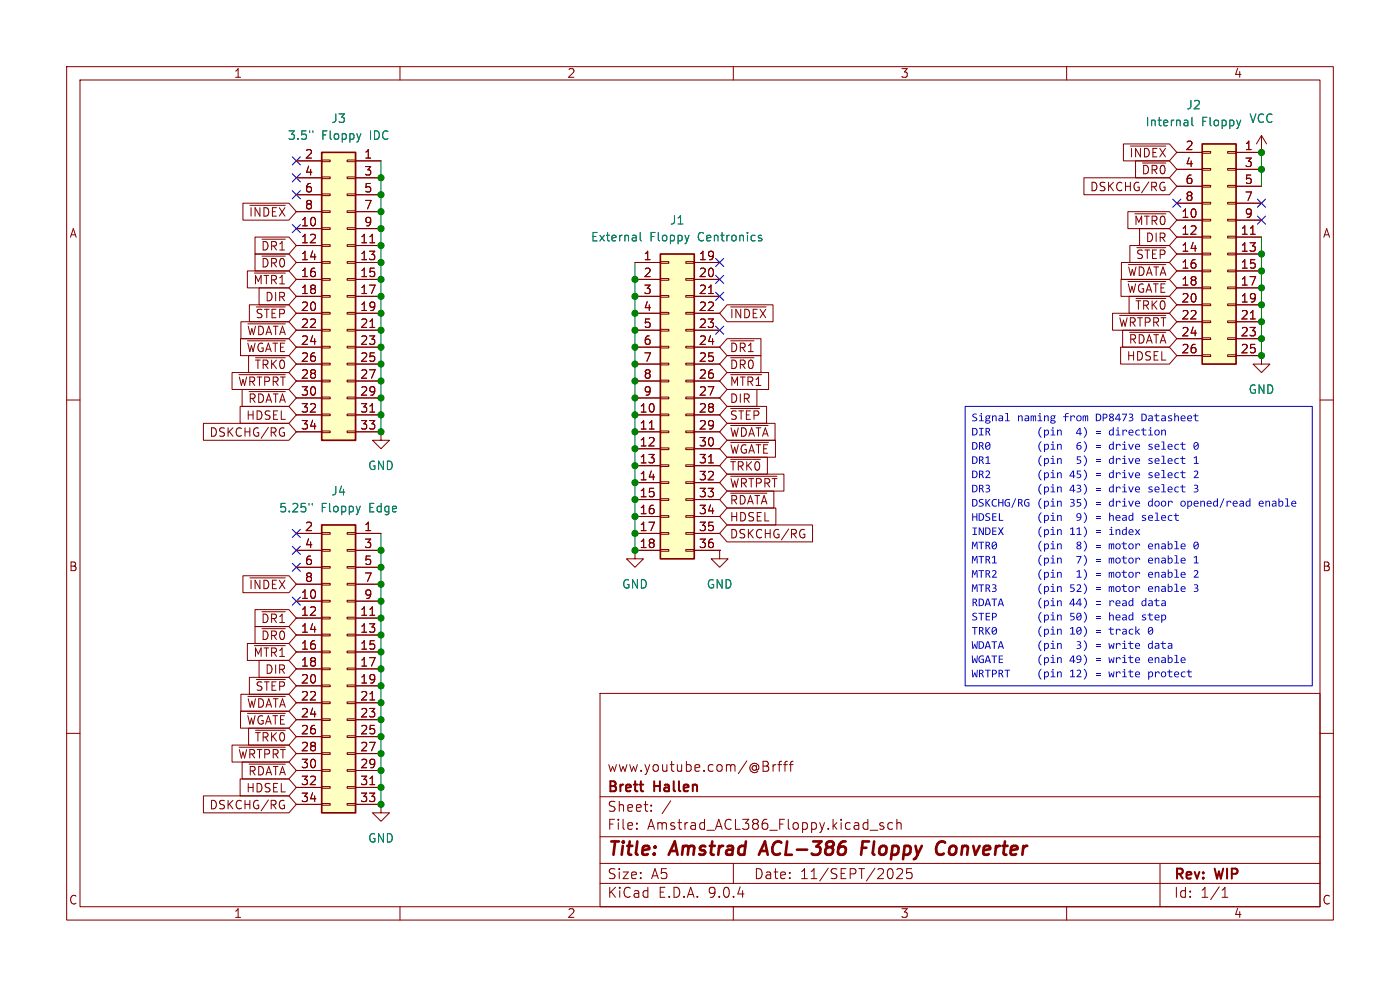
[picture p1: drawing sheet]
<svg xmlns="http://www.w3.org/2000/svg" width="297mm" height="210mm" viewBox="0 0 297 210" stroke-linecap="round" stroke-linejoin="round" font-family="sans-serif">
<g fill="none" stroke="#840000" stroke-width=".22">
<path d="M14.1 14.1h268.8v181.1h-268.8zM17 17h263v175.3h-263zM84.9 14.1v2.9M155.6 14.1v2.9M226.3 14.1v2.9M267.6 75.4v1.8h-1.8l1.8 1.8 1.8-1.8h-1.8M267.6 75.4h.1M14.1 84.9h2.9M280 84.9h2.9M14.1 155.6h2.9M127.3 147.1h152.7v45.2h-152.7zM280 155.6h2.9"/>
<path d="M80.8 170.6v1.8h1.8l-1.8 1.8-1.8-1.8h1.8M80.8 170.6h.1M127.3 177.5h152.7M127.3 169h152.7M135.1 175.7v.2M135.1 174.6v.2M138.1 171.9v.2M138.1 170.8v.2M142.3 169.9l-1.8 2.7M163 162.7v.7M164 162.2v1.4M164.6 162.2l-.4 .1-.2 .3"/>
<path d="M165 162.2h.8M165.8 161.5l-.4 .1-.1 .2v1.8M166.2 162.2h.8M167 161.5l-.4 .1-.1 .2v1.8M167.4 162.2h.8M168.2 161.5l-.4 .1-.1 .2v1.8M184.6 176.1h1.6M187.4 174.6l-.5-.1-.3 .3 .1 .3 .7 .2v.5h-.8M189.4 174.6l-.6-.1-.5 .4v.6l.2 .3h.9M190.3 174.7a.53 .53 0 0 1 .9 .1v1.1M190.3 173.8v2.1M84.9 192.3v2.9"/>
<path d="M127.3 187.4h152.7M127.3 183.2h152.7M155.6 192.3v2.9M155.6 183.2v4.2M191.4 184.5v.7l-1.2 1.2h1.3M192.4 184.3l-.1 1 .3-.2 .7 .1 .2 .3v.5l-.4 .4h-.5l-.3-.2M226.3 192.3v2.9M246.1 183.2v9.1M259.3 190.3h1.2M259.3 188.8l.6-.6v2.1"/>
</g>
<path d="M162.3 178.5l-1.3 2.8M182.9 179.8h.9M184.4 178.5h-1.4l-.3 2.8M199.3 178.6a.95 .95 0 0 1 1.2 .2M200.2 181.1l-.6 .2" fill="none" stroke="#840000" stroke-width=".57"/>
<path d="M140.1 53.9h7.2v64.6h-7.2z" fill="#ffffc2"/>
<path d="M140.1 53.9h7.2v64.6h-7.2z" fill="none" stroke="#840000" stroke-width=".36"/>
<g fill="none" stroke="#840000" stroke-width=".22">
<path d="M134.7 55.7h5.4M134.7 59.3h5.4M140.1 55.5h1.8v.4h-1.8zM140.1 59.1h1.8v.4h-1.8zM145.5 55.5h1.8v.4h-1.8zM145.5 59.1h1.8v.4h-1.8zM147.3 55.7h5.4M147.3 59.3h5.4M134.7 62.9h5.4M134.7 66.5h5.4M134.7 70h5.4M134.7 73.6h5.4"/>
<path d="M134.7 77.2h5.4M140.1 62.7h1.8v.3h-1.8zM140.1 66.3h1.8v.3h-1.8zM140.1 69.9h1.8v.3h-1.8zM140.1 73.5h1.8v.3h-1.8zM140.1 77.1h1.8v.3h-1.8zM145.5 62.7h1.8v.3h-1.8zM145.5 66.3h1.8v.3h-1.8zM145.5 69.9h1.8v.3h-1.8zM145.5 73.5h1.8v.3h-1.8zM145.5 77.1h1.8v.3h-1.8zM147.3 62.9h5.4"/>
<path d="M147.3 66.5h5.4M147.3 70h5.4M147.3 73.6h5.4M147.3 77.2h5.4M150.3 62.3h1M80.8 91.6v1.8h1.8l-1.8 1.8-1.8-1.8h1.8M80.8 91.6h.1M134.7 80.8h5.4M134.7 84.4h5.4M134.7 88h5.4M134.7 91.6h5.4M134.7 95.2h5.4"/>
<path d="M134.7 98.8h5.4M137.7 91h1.1M140.1 80.6h1.8v.4h-1.8zM140.1 84.2h1.8v.4h-1.8zM140.1 87.8h1.8v.4h-1.8zM140.1 91.4h1.8v.4h-1.8zM140.1 95h1.8v.4h-1.8zM140.1 98.6h1.8v.4h-1.8zM145.5 80.6h1.8v.4h-1.8zM145.5 84.2h1.8v.4h-1.8zM145.5 87.8h1.8v.4h-1.8zM145.5 91.4h1.8v.4h-1.8z"/>
<path d="M145.5 95h1.8v.4h-1.8zM145.5 98.6h1.8v.4h-1.8zM147.3 80.8h5.4M147.3 84.4h5.4M147.3 88h5.4M147.3 91.6h5.4M147.3 95.2h5.4M147.3 98.8h5.4M150.3 98.2h1M134.7 116.7v1.8h1.8l-1.8 1.8-1.8-1.8h1.8M134.7 116.7h.1M134.7 102.4h5.4"/>
<path d="M134.7 106h5.4M134.7 109.6h5.4M134.7 113.2h5.4M134.7 116.7h5.4M140.1 102.2h1.8v.4h-1.8zM140.1 105.8h1.8v.3h-1.8zM140.1 109.4h1.8v.3h-1.8zM140.1 113h1.8v.3h-1.8zM140.1 116.6h1.8v.3h-1.8zM145.5 102.2h1.8v.4h-1.8zM145.5 105.8h1.8v.3h-1.8zM145.5 109.4h1.8v.3h-1.8z"/>
<path d="M145.5 113h1.8v.3h-1.8zM145.5 116.6h1.8v.3h-1.8zM147.3 102.4h5.4M147.3 106h5.4M147.3 109.6h5.4M147.3 113.2h5.4M147.3 116.7h5.4M152.7 116.7v1.8h1.8l-1.8 1.8-1.8-1.8h1.8M152.7 116.7h.1"/>
</g>
<path d="M135.8 49.3v1.6l.3 .2M161 50.4l.6 .2v.3l-.2 .2-.5-.1M161 50h.6" fill="none" stroke="#008484" stroke-width=".22"/>
<path d="M68.3 111.4h7.1v61h-7.1z" fill="#ffffc2"/>
<path d="M68.3 111.4h7.1v61h-7.1z" fill="none" stroke="#840000" stroke-width=".36"/>
<g fill="none" stroke="#840000" stroke-width=".22">
<path d="M62.9 113.2h5.4M62.9 116.7h5.4M68.3 113h1.7v.3h-1.7zM68.3 116.6h1.7v.3h-1.7zM73.6 113h1.8v.3h-1.8zM73.6 116.6h1.8v.3h-1.8zM75.4 113.2h5.4M75.4 116.7h5.4M62.9 120.3h5.4M62.9 123.9h5.4M62.9 127.5h5.4M62.9 131.1h5.4"/>
<path d="M62.9 134.7h5.4M62.9 138.3h5.4M68.3 120.2h1.7v.3h-1.7zM68.3 123.8h1.7v.3h-1.7zM68.3 127.3h1.7v.4h-1.7zM68.3 130.9h1.7v.4h-1.7zM68.3 134.5h1.7v.4h-1.7zM68.3 138.1h1.7v.4h-1.7zM73.6 120.2h1.8v.3h-1.8zM73.6 123.8h1.8v.3h-1.8zM73.6 127.3h1.8v.4h-1.8zM73.6 130.9h1.8v.4h-1.8z"/>
<path d="M73.6 134.5h1.8v.4h-1.8zM73.6 138.1h1.8v.4h-1.8zM75.4 120.3h5.4M75.4 123.9h5.4M75.4 127.5h5.4M75.4 131.1h5.4M75.4 134.7h5.4M75.4 138.3h5.4M78.5 130.5h1M62.9 141.9h5.4M62.9 145.5h5.4M62.9 149.1h5.4"/>
<path d="M62.9 152.7h5.4M62.9 156.3h5.4M62.9 159.9h5.4M68.3 141.7h1.7v.4h-1.7zM68.3 145.3h1.7v.4h-1.7zM68.3 148.9h1.7v.4h-1.7zM68.3 152.5h1.7v.3h-1.7zM68.3 156.1h1.7v.3h-1.7zM68.3 159.7h1.7v.3h-1.7zM73.6 141.7h1.8v.4h-1.8zM73.6 145.3h1.8v.4h-1.8zM73.6 148.9h1.8v.4h-1.8z"/>
<path d="M73.6 152.5h1.8v.3h-1.8zM73.6 156.1h1.8v.3h-1.8zM73.6 159.7h1.8v.3h-1.8zM75.4 141.9h5.4M75.4 145.5h5.4M75.4 149.1h5.4M75.4 152.7h5.4M75.4 156.3h5.4M75.4 159.9h5.4M78.5 148.5h1M62.9 163.4h5.4M62.9 167h5.4"/>
<path d="M62.9 170.6h5.4M68.3 163.3h1.7v.3h-1.7zM68.3 166.9h1.7v.3h-1.7zM68.3 170.4h1.7v.4h-1.7zM73.6 163.3h1.8v.3h-1.8zM73.6 166.9h1.8v.3h-1.8zM73.6 170.4h1.8v.4h-1.8zM75.4 163.4h5.4M75.4 167h5.4M75.4 170.6h5.4M78.5 166.4h1"/>
</g>
<path d="M65.6 106.8v.3M66.2 106.8v.3" fill="none" stroke="#008484" stroke-width=".22"/>
<path d="M68.3 32.3h7.1v61.1h-7.1z" fill="#ffffc2"/>
<path d="M68.3 32.3h7.1v61.1h-7.1z" fill="none" stroke="#840000" stroke-width=".36"/>
<g fill="none" stroke="#840000" stroke-width=".22">
<path d="M62.9 34.1h5.4M62.9 37.7h5.4M68.3 33.9h1.7v.4h-1.7zM68.3 37.5h1.7v.4h-1.7zM73.6 33.9h1.8v.4h-1.8zM73.6 37.5h1.8v.4h-1.8zM75.4 34.1h5.4M75.4 37.7h5.4M62.9 41.3h5.4M62.9 44.9h5.4M62.9 48.5h5.4M62.9 52.1h5.4"/>
<path d="M62.9 55.7h5.4M62.9 59.3h5.4M68.3 41.1h1.7v.4h-1.7zM68.3 44.7h1.7v.4h-1.7zM68.3 48.3h1.7v.4h-1.7zM68.3 51.9h1.7v.4h-1.7zM68.3 55.5h1.7v.4h-1.7zM68.3 59.1h1.7v.4h-1.7zM73.6 41.1h1.8v.4h-1.8zM73.6 44.7h1.8v.4h-1.8zM73.6 48.3h1.8v.4h-1.8zM73.6 51.9h1.8v.4h-1.8z"/>
<path d="M73.6 55.5h1.8v.4h-1.8zM73.6 59.1h1.8v.4h-1.8zM75.4 41.3h5.4M75.4 44.9h5.4M75.4 48.5h5.4M75.4 52.1h5.4M75.4 55.7h5.4M75.4 59.3h5.4M78.5 51.5h1M62.9 62.9h5.4M62.9 66.5h5.4M62.9 70h5.4"/>
<path d="M62.9 73.6h5.4M62.9 77.2h5.4M68.3 62.7h1.7v.3h-1.7zM68.3 66.3h1.7v.3h-1.7zM68.3 69.9h1.7v.3h-1.7zM68.3 73.5h1.7v.3h-1.7zM68.3 77.1h1.7v.3h-1.7zM73.6 62.7h1.8v.3h-1.8zM73.6 66.3h1.8v.3h-1.8zM73.6 69.9h1.8v.3h-1.8zM73.6 73.5h1.8v.3h-1.8zM73.6 77.1h1.8v.3h-1.8z"/>
<path d="M75.4 62.9h5.4M75.4 66.5h5.4M75.4 70h5.4M75.4 73.6h5.4M75.4 77.2h5.4M78.5 69.5h1M62.9 80.8h5.4M62.9 84.4h5.4M62.9 88h5.4M62.9 91.6h5.4M68.3 80.6h1.7v.4h-1.7zM68.3 84.2h1.7v.4h-1.7z"/>
<path d="M68.3 87.8h1.7v.4h-1.7zM68.3 91.4h1.7v.4h-1.7zM73.6 80.6h1.8v.4h-1.8zM73.6 84.2h1.8v.4h-1.8zM73.6 87.8h1.8v.4h-1.8zM73.6 91.4h1.8v.4h-1.8zM75.4 80.8h5.4M75.4 84.4h5.4M75.4 88h5.4M75.4 91.6h5.4M78.5 87.4h1"/>
</g>
<path d="M66.4 27.8v.3" fill="none" stroke="#008484" stroke-width=".22"/>
<path d="M255 30.5h7.2v46.7h-7.2z" fill="#ffffc2"/>
<path d="M255 30.5h7.2v46.7h-7.2z" fill="none" stroke="#840000" stroke-width=".36"/>
<g fill="none" stroke="#840000" stroke-width=".22">
<path d="M229.9 37.7h18.2l1.6 1.8-1.6 1.8h-18.2zM238.3 30.5h9.8l1.6 1.8-1.6 1.8h-9.8zM239.8 31h7.5M240.9 34.1h7.2l1.6 1.8-1.6 1.8h-7.2zM242.4 34.6h4.9M246.8 39.7h.4v.6l-.4 .2M246.9 38.7l.2 .1M249.7 32.3h5.3M249.7 35.9h5.3M249.7 39.5h5.3M255 32.2h1.8v.3h-1.8zM255 35.7h1.8v.4h-1.8z"/>
<path d="M255 39.3h1.8v.4h-1.8zM260.4 32.2h1.8v.3h-1.8zM260.4 35.7h1.8v.4h-1.8zM260.4 39.3h1.8v.4h-1.8zM262.2 32.3h5.4M262.2 35.9h5.4M262.2 39.5h5.4M267.6 32.3h.1M267.6 28.7l-1.1 1.8M267.6 28.7l1.1 1.8M267.6 28.7v3.6M51.5 43.1h9.8l1.6 1.8-1.6 1.8h-9.8z"/>
<path d="M52.5 57.5h8.8l1.6 1.8-1.6 1.8h-8.8zM53 43.6h7.5M54 57.9h6.5M54.1 50.3h7.2l1.6 1.8-1.6 1.8h-7.2zM54.1 53.9h7.2l1.6 1.8-1.6 1.8h-7.2zM55.6 50.7h4.9M55.6 54.3h4.9M237.8 59.3h10.3l1.6 1.8-1.6 1.8h-10.3zM237.9 55.7h10.2l1.6 1.8-1.6 1.8h-10.2zM239.3 44.9h8.8l1.6 1.8-1.6 1.8h-8.8zM239.3 59.7h8M239.4 56.1h7.9"/>
<path d="M239.7 52.1h8.4l1.6 1.8-1.6 1.8h-8.4zM240.7 45.4h6.6M241.2 52.5h6.1M241.8 48.5h6.3l1.6 1.8-1.6 1.8h-6.3zM249.7 43.1h5.3M249.7 46.7h5.3M249.7 50.3h5.3M249.7 53.9h5.3M249.7 57.5h5.3M255 42.9h1.8v.4h-1.8zM255 46.5h1.8v.4h-1.8zM255 50.1h1.8v.4h-1.8z"/>
<path d="M255 53.7h1.8v.4h-1.8zM255 57.3h1.8v.4h-1.8zM260.4 42.9h1.8v.4h-1.8zM260.4 46.5h1.8v.4h-1.8zM260.4 50.1h1.8v.4h-1.8zM260.4 53.7h1.8v.4h-1.8zM260.4 57.3h1.8v.4h-1.8zM262.2 43.1h5.4M262.2 46.7h5.4M262.2 50.3h5.4M262.2 53.9h5.4M262.2 57.5h5.4"/>
<path d="M265.3 49.7h1M49.2 79h12.1l1.6 1.8-1.6 1.8h-12.1zM50.7 79.5h9.8M51 71.8h10.3l1.6 1.8-1.6 1.8h-10.3zM51.1 68.3h10.2l1.6 1.7-1.6 1.8h-10.2zM52.5 72.3h8M52.6 68.7h7.9M52.7 75.4h8.6l1.6 1.8-1.6 1.8h-8.6zM52.9 64.7h8.4l1.6 1.8-1.6 1.8h-8.4zM54.2 75.9h6.3M54.4 65.1h6.1M55 61.1h6.3l1.6 1.8-1.6 1.8h-6.3z"/>
<path d="M154.2 75.4h7.2v3.6h-7.2l-1.5-1.8zM154.2 71.8h7.2v3.6h-7.2l-1.5-1.8zM154.2 79h8.9v3.6h-8.9l-1.5-1.8zM154.2 64.7h9.8v3.6h-9.8l-1.5-1.8zM155 75.9h5M155 72.3h5M155 79.5h6.6M155 65.1h7.5M236 66.5h12.1l1.6 1.8-1.6 1.7h-12.1zM237.5 66.9h9.8M237.7 73.6h10.4l1.6 1.8-1.6 1.8h-10.4zM238.2 70h9.9l1.6 1.8-1.6 1.8h-9.9z"/>
<path d="M239.5 62.9h8.6l1.6 1.8-1.6 1.8h-8.6zM239.6 70.5h7.7M241 63.3h6.3M249.7 61.1h5.3M249.7 64.7h5.3M249.7 68.3h5.3M249.7 71.8h5.3M249.7 75.4h5.3M255 60.9h1.8v.3h-1.8zM255 64.5h1.8v.3h-1.8zM255 68.1h1.8v.3h-1.8zM255 71.7h1.8v.3h-1.8z"/>
<path d="M255 75.3h1.8v.3h-1.8zM260.4 60.9h1.8v.3h-1.8zM260.4 64.5h1.8v.3h-1.8zM260.4 68.1h1.8v.3h-1.8zM260.4 71.7h1.8v.3h-1.8zM260.4 75.3h1.8v.3h-1.8zM262.2 61.1h5.4M262.2 64.7h5.4M262.2 68.3h5.4M262.2 71.8h5.4M262.2 75.4h5.4M265.3 67.7h1"/>
<path d="M43.2 89.8h18.1l1.6 1.8-1.6 1.8h-18.1zM50.9 86.2h10.4l1.6 1.8-1.6 1.8h-10.4zM51.4 82.6h9.9l1.6 1.8-1.6 1.8h-9.9zM52.8 83.1h7.7M60 91.8h.4v.6l-.4 .1M60.1 90.8h.2M154.2 82.6h6.4v3.6h-6.4l-1.5-1.8zM154.2 97h8.6v3.6h-8.6l-1.5-1.8zM154.2 89.8h10.2v3.6h-10.2l-1.5-1.8zM154.2 93.4h10.3v3.6h-10.3l-1.5-1.8zM154.2 86.2h8.4v3.6h-8.4l-1.5-1.8zM155 97.4h6.3"/>
<path d="M155 90.3h7.9M155 93.8h8M155 86.7h6.2M154.2 111.4h18.2v3.6h-18.2l-1.5-1.8zM154.2 107.8h10.4v3.6h-10.4l-1.5-1.8zM154.2 104.2h10v3.6h-10l-1.5-1.8zM154.2 100.6h12.1v3.6h-12.1l-1.5-1.8zM155 104.6h7.7M155 101h9.8M170.4 113.3h.3v.6l-.3 .2M170.5 112.3l.2 .1M51.5 122.1h9.8l1.6 1.8-1.6 1.8h-9.8z"/>
<path d="M52.5 136.5h8.8l1.6 1.8-1.6 1.8h-8.8zM53 122.6h7.5M54 137h6.5M54.1 132.9h7.2l1.6 1.8-1.6 1.8h-7.2zM54.1 129.3h7.2l1.6 1.8-1.6 1.8h-7.2zM55.6 133.4h4.9M55.6 129.8h4.9M49.2 158.1h12.1l1.6 1.8-1.6 1.7h-12.1zM50.7 158.5h9.8M51 150.9h10.3l1.6 1.8-1.6 1.8h-10.3zM51.1 147.3h10.2l1.6 1.8-1.6 1.8h-10.2zM52.5 151.3h8"/>
<path d="M52.6 147.7h7.9M52.7 154.5h8.6l1.6 1.8-1.6 1.8h-8.6zM52.9 143.7h8.4l1.6 1.8-1.6 1.8h-8.4zM54.2 154.9h6.3M54.4 144.1h6.1M55 140.1h6.3l1.6 1.8-1.6 1.8h-6.3zM43.2 168.8h18.1l1.6 1.8-1.6 1.8h-18.1zM50.9 165.2h10.4l1.6 1.8-1.6 1.8h-10.4zM51.4 161.6h9.9l1.6 1.8-1.6 1.8h-9.9zM52.8 162.1h7.7M60 170.8h.4v.6l-.4 .2M60.1 169.8l.2 .1"/>
</g>
<path d="M251.9 25.6l.1 1.1M252 26.6l-.2 .1M252 25.9l-.2 .1M252.9 24.9v1.5l.2 .3" fill="none" stroke="#008484" stroke-width=".22"/>
<path d="M80.8 34.1v57.5M267.6 32.3v7.2M134.7 55.7v61M267.6 50.3v25.1M80.8 113.2v57.4" fill="none" stroke="#008400" stroke-width=".22"/>
<g fill="none" stroke="#000084" stroke-width=".22">
<path d="M62 36.9l1.7 1.7M62 33.3l1.7 1.7M63.7 36.9l-1.7 1.7M63.7 33.3l-1.7 1.7M62 40.4l1.7 1.8M62 47.6l1.7 1.8M63.7 40.4l-1.7 1.8M63.7 47.6l-1.7 1.8M151.8 58.4l1.7 1.7M151.8 54.8l1.7 1.7M153.5 58.4l-1.7 1.7M153.5 54.8l-1.7 1.7"/>
<path d="M248.8 42.2l1.7 1.8M250.5 42.2l-1.7 1.8M266.8 45.8l1.7 1.8M266.8 42.2l1.7 1.8M268.5 45.8l-1.7 1.8M268.5 42.2l-1.7 1.8M151.8 69.2l1.7 1.7M151.8 62l1.7 1.7M153.5 69.2l-1.7 1.7M153.5 62l-1.7 1.7M62 112.3l1.7 1.7M62 115.9l1.7 1.7"/>
<path d="M62 119.5l1.7 1.7M63.7 112.3l-1.7 1.7M63.7 115.9l-1.7 1.7M63.7 119.5l-1.7 1.7M62 126.7l1.7 1.7M63.7 126.7l-1.7 1.7"/>
</g>
<path d="M204.8 86.2h73.6v59.3h-73.6z" fill="none" stroke="#0000c2" stroke-width=".22"/>
<g fill="#0000c2">
<path d="M213.3 87.6h.5v1.6h.4v.2h-1v-.2h.4v-1.4h-.3z"/>
<path d="M253.1 88.1h.4v-.3l.2-.1v.4h.5v.2h-.5v.6a.34 .34 0 0 0 .5 .3v.1l-.1 .1a.44 .44 0 0 1-.6-.5v-.6h-.4z"/>
<path d="M224.3 91.1h.1v.2l.4-.2 .3 .1 .1 1.2h-.2v-.9l-.2-.2-.3 .3v.8h-.2z"/>
<path d="M245 91.3a.6 .6 0 0 1 1 .1 .6 .6 0 0 1-.3 .9 .6 .6 0 0 1-.8-.5h.2a.41 .41 0 0 0 .6 .4 .41 .41 0 0 0 .1-.7l-.4-.2-.3 .5h-.2z"/>
<path d="M246.3 91.1h.2v.2l.3-.2 .4 .1 .1 1.2h-.2v-.9l-.2-.2-.3 .3v.8h-.3z"/>
<path d="M224.3 94.2h.1v.2l.4-.3 .3 .1 .1 1.2h-.2v-.9l-.2-.2-.3 .3v.8h-.2z"/>
<path d="M240.9 94.3l.3-.2a.54 .54 0 0 1 .7 .7h-.9l.2 .4h.6v.2h-.2a.61 .61 0 0 1-.6-.1 .61 .61 0 0 1-.2-.6h.8a.33 .33 0 0 0-.3-.4 .33 .33 0 0 0-.3 .4h-.2z"/>
<path d="M250.4 94.2h.3v-.4h.2v.4h.6v.1h-.6v.7a.34 .34 0 0 0 .6 .2v.2h-.2a.44 .44 0 0 1-.6-.4v-.7h-.3z"/>
<path d="M224.3 97.2h.1v.2l.4-.2 .3 .1 .1 1.1h-.2v-.9l-.2-.2-.3 .3v.8h-.2z"/>
<path d="M240.9 97.3l.3-.1a.54 .54 0 0 1 .7 .7h-.9l.2 .3h.6v.2h-.2a.61 .61 0 0 1-.6-.1 .61 .61 0 0 1-.2-.6h.8a.33 .33 0 0 0-.3-.4 .33 .33 0 0 0-.3 .4h-.2z"/>
<path d="M250.4 97.2h.3v-.4h.2v.4h.6v.2h-.6v.6a.34 .34 0 0 0 .6 .2v.2h-.2a.44 .44 0 0 1-.6-.4v-.6h-.3z"/>
<path d="M224.3 100.2h.1v.2l.4-.2 .3 .1 .1 1.1h-.2v-.9l-.2-.1-.3 .2v.8h-.2z"/>
<path d="M240.9 100.4l.3-.2a.54 .54 0 0 1 .7 .7h-.9l.2 .3h.6v.2h-.2a.61 .61 0 0 1-.6-.1 .61 .61 0 0 1-.2-.6h.8a.33 .33 0 0 0-.3-.4 .33 .33 0 0 0-.3 .4h-.2z"/>
<path d="M250.4 100.2h.3v-.3l.2-.1v.4h.6v.2h-.6v.6a.34 .34 0 0 0 .6 .2v.2h-.2a.44 .44 0 0 1-.6-.4v-.6h-.3z"/>
<path d="M224.3 103.2h.1v.2l.4-.2 .3 .1 .1 1.1h-.2v-.8l-.2-.2-.3 .2v.8h-.2z"/>
<path d="M240.9 103.4l.3-.2a.54 .54 0 0 1 .7 .7h-.9l.2 .4 .6-.1v.2h-.2a.61 .61 0 0 1-.6-.1 .61 .61 0 0 1-.2-.6h.8a.33 .33 0 0 0-.3-.3 .33 .33 0 0 0-.3 .3h-.2z"/>
<path d="M250.4 103.2h.3v-.3l.2-.1v.4h.6v.2h-.6v.6a.34 .34 0 0 0 .6 .2v.2h-.2a.44 .44 0 0 1-.6-.4v-.6h-.3z"/>
<path d="M224.3 106.2h.1v.2l.4-.2 .3 .1 .1 1.2h-.2v-.9l-.2-.2-.3 .2v.9h-.2z"/>
<path d="M240.9 106.4l.3-.2a.54 .54 0 0 1 .7 .7h-.9l.2 .4 .6-.1v.2l-.2 .1a.61 .61 0 0 1-.6-.1 .61 .61 0 0 1-.2-.6h.8a.33 .33 0 0 0-.3-.4 .33 .33 0 0 0-.3 .4h-.2z"/>
<path d="M264.4 106.4l.7-.2v-.5h.2v1.8h-.2v-.3l-.3 .3a.47 .47 0 0 1-.6-.6h.3a.32 .32 0 0 0 .2 .4 .32 .32 0 0 0 .4-.3v-.6h-.1l-.4 .1-.1 .4h-.3z"/>
<path d="M224.3 109.2h.1v.2l.4-.2 .3 .1 .1 1.2h-.2v-.9l-.2-.2-.3 .3v.8h-.2z"/>
<path d="M249 109.2h.3v-.3l.2-.1v.4h.6v.2h-.6v.6a.34 .34 0 0 0 .6 .3v.2h-.1a.44 .44 0 0 1-.7-.4v-.7h-.3z"/>
<path d="M224.3 112.3h.1v.2l.4-.3 .3 .2 .1 1.1h-.2v-.9l-.2-.2-.3 .3v.8h-.2z"/>
<path d="M240.7 112.3h.3l.3 .4 .3-.4h.3l-.4 .6 .4 .6h-.3l-.3-.5-.3 .5h-.3l.5-.6z"/>
<path d="M224.3 115.3h.1v.2l.4-.2 .3 .1 .1 1.1h-.2v-.9l-.2-.2-.3 .3v.8h-.2z"/>
<path d="M224.3 118.3h.1v.2l.4-.2 .3 .1 .1 1.1h-.2v-.9l-.2-.1-.3 .2v.8h-.2z"/>
<path d="M224.3 121.3h.1v.2l.4-.2 .3 .1 .1 1.1h-.2v-.8l-.2-.2-.3 .2v.8h-.2z"/>
<path d="M224.3 124.3h.1v.2l.4-.2 .3 .1 .1 1.2h-.2v-.9l-.2-.2-.3 .2v.9h-.2z"/>
<path d="M224.3 127.3h.1v.2l.4-.2 .3 .1 .1 1.2h-.2v-.9l-.2-.2-.3 .3v.8h-.2z"/>
<path d="M224.3 130.4h.1v.2l.4-.2 .3 .1 .1 1.1h-.2v-.9l-.2-.2-.3 .3v.8h-.2z"/>
<path d="M224.3 133.4h.1v.2l.4-.2 .3 .1 .1 1.1h-.2v-.9l-.2-.2-.3 .3v.8h-.2z"/>
<path d="M240.8 132.9h.3v1l.5-.5h.3l-.6 .6 .6 .6h-.3l-.5-.6v.6h-.3z"/>
<path d="M224.3 136.4h.1v.2l.4-.2 .3 .1 .1 1.1h-.2v-.9l-.2-.1-.3 .2v.8h-.2z"/>
<path d="M240.9 136.6l.3-.2a.54 .54 0 0 1 .7 .7h-.9l.2 .4 .6-.1v.2h-.2a.61 .61 0 0 1-.6-.1 .61 .61 0 0 1-.2-.6h.8a.33 .33 0 0 0-.3-.4 .33 .33 0 0 0-.3 .4h-.2z"/>
<path d="M224.3 139.4h.1v.2l.4-.2 .3 .1 .1 1.2h-.2v-.9l-.2-.2-.3 .2v.9h-.2z"/>
<path d="M240.9 139.6l.3-.2a.54 .54 0 0 1 .7 .7h-.9l.2 .4 .6-.1v.2l-.2 .1a.61 .61 0 0 1-.6-.1 .61 .61 0 0 1-.2-.7h.8a.33 .33 0 0 0-.3-.3 .33 .33 0 0 0-.3 .3h-.2z"/>
<path d="M224.3 142.4h.1v.2l.4-.2 .3 .1 .1 1.2h-.2v-.9l-.2-.2-.3 .2v.9h-.2z"/>
<path d="M240.9 142.6l.3-.2a.54 .54 0 0 1 .7 .7h-.9l.2 .4h.6v.1l-.2 .1a.61 .61 0 0 1-.6-.1 .61 .61 0 0 1-.2-.6h.8a.33 .33 0 0 0-.3-.4 .33 .33 0 0 0-.3 .4h-.2z"/>
<path d="M251.8 142.4h.3v-.3l.2-.1v.4h.6v.2h-.6v.6a.34 .34 0 0 0 .6 .3v.1l-.2 .1a.44 .44 0 0 1-.6-.4v-.7h-.3z"/>
</g>
<g fill="none" stroke="#840000" stroke-width=".22">
<path d="M62.9 34.1h5.4M62.9 37.7h5.4M75.4 34.1h5.4M75.4 37.7h5.4M249.7 32.3h5.3M249.7 35.9h5.3M249.7 39.5h5.3M262.2 32.3h5.4M262.2 35.9h5.4M262.2 39.5h5.4M267.6 32.3h.1M62.9 41.3h5.4"/>
<path d="M62.9 44.9h5.4M62.9 48.5h5.4M62.9 52.1h5.4M62.9 55.7h5.4M62.9 59.3h5.4M75.4 41.3h5.4M75.4 44.9h5.4M75.4 48.5h5.4M75.4 52.1h5.4M75.4 55.7h5.4M75.4 59.3h5.4M78.5 51.5h1"/>
<path d="M134.7 55.7h5.4M134.7 59.3h5.4M147.3 55.7h5.4M147.3 59.3h5.4M249.7 43.1h5.3M249.7 46.7h5.3M249.7 50.3h5.3M249.7 53.9h5.3M249.7 57.5h5.3M262.2 43.1h5.4M262.2 46.7h5.4M262.2 50.3h5.4"/>
<path d="M262.2 53.9h5.4M262.2 57.5h5.4M265.3 49.7h1M62.9 62.9h5.4M62.9 66.5h5.4M62.9 70h5.4M62.9 73.6h5.4M62.9 77.2h5.4M75.4 62.9h5.4M75.4 66.5h5.4M75.4 70h5.4M75.4 73.6h5.4"/>
<path d="M75.4 77.2h5.4M78.5 69.5h1M134.7 62.9h5.4M134.7 66.5h5.4M134.7 70h5.4M134.7 73.6h5.4M134.7 77.2h5.4M147.3 62.9h5.4M147.3 66.5h5.4M147.3 70h5.4M147.3 73.6h5.4M147.3 77.2h5.4"/>
<path d="M150.3 62.3h1M249.7 61.1h5.3M249.7 64.7h5.3M249.7 68.3h5.3M249.7 71.8h5.3M249.7 75.4h5.3M262.2 61.1h5.4M262.2 64.7h5.4M262.2 68.3h5.4M262.2 71.8h5.4M262.2 75.4h5.4M265.3 67.7h1"/>
<path d="M267.6 75.4h.1M62.9 80.8h5.4M62.9 84.4h5.4M62.9 88h5.4M62.9 91.6h5.4M75.4 80.8h5.4M75.4 84.4h5.4M75.4 88h5.4M75.4 91.6h5.4M78.5 87.4h1M80.8 91.6h.1M134.7 80.8h5.4"/>
<path d="M134.7 84.4h5.4M134.7 88h5.4M134.7 91.6h5.4M134.7 95.2h5.4M134.7 98.8h5.4M137.7 91h1.1M147.3 80.8h5.4M147.3 84.4h5.4M147.3 88h5.4M147.3 91.6h5.4M147.3 95.2h5.4M147.3 98.8h5.4"/>
<path d="M150.3 98.2h1M62.9 113.2h5.4M62.9 116.7h5.4M75.4 113.2h5.4M75.4 116.7h5.4M134.7 116.7h.1M134.7 113.2h5.4M134.7 116.7h5.4M134.7 102.4h5.4M134.7 106h5.4M134.7 109.6h5.4M147.3 113.2h5.4"/>
<path d="M147.3 116.7h5.4M147.3 102.4h5.4M147.3 106h5.4M147.3 109.6h5.4M152.7 116.7h.1M62.9 120.3h5.4M62.9 123.9h5.4M62.9 127.5h5.4M62.9 131.1h5.4M62.9 134.7h5.4M62.9 138.3h5.4M75.4 120.3h5.4"/>
<path d="M75.4 123.9h5.4M75.4 127.5h5.4M75.4 131.1h5.4M75.4 134.7h5.4M75.4 138.3h5.4M78.5 130.5h1M62.9 141.9h5.4M62.9 145.5h5.4M62.9 149.1h5.4M62.9 152.7h5.4M62.9 156.3h5.4M62.9 159.9h5.4"/>
<path d="M75.4 141.9h5.4M75.4 145.5h5.4M75.4 149.1h5.4M75.4 152.7h5.4M75.4 156.3h5.4M75.4 159.9h5.4M78.5 148.5h1M62.9 163.4h5.4M62.9 167h5.4M62.9 170.6h5.4M75.4 163.4h5.4M75.4 167h5.4"/>
<path d="M75.4 170.6h5.4M78.5 166.4h1M80.8 170.6h.1"/>
</g>
<path d="M66.4 27.8v.3M251.9 25.6l.1 1.1M252 26.6l-.2 .1M252 25.9l-.2 .1M252.9 24.9v1.5l.2 .3M135.8 49.3v1.6l.3 .2M161 50.4l.6 .2v.3l-.2 .2-.5-.1M161 50h.6M65.6 106.8v.3M66.2 106.8v.3" fill="none" stroke="#008484" stroke-width=".22"/>
<g fill="#008400" stroke="#008400" stroke-width=".22">
<circle cx="267.6" cy="53.9" r=".65"/>
<circle cx="267.6" cy="57.5" r=".65"/>
<circle cx="267.6" cy="61.1" r=".65"/>
<circle cx="267.6" cy="64.7" r=".65"/>
<circle cx="267.6" cy="75.4" r=".65"/>
<circle cx="267.6" cy="71.8" r=".65"/>
<circle cx="267.6" cy="68.3" r=".65"/>
<circle cx="267.6" cy="35.9" r=".65"/>
<circle cx="267.6" cy="32.3" r=".65"/>
<circle cx="80.8" cy="52.1" r=".65"/>
<circle cx="80.8" cy="59.3" r=".65"/>
<circle cx="80.8" cy="55.7" r=".65"/>
<circle cx="80.8" cy="48.5" r=".65"/>
<circle cx="80.8" cy="44.9" r=".65"/>
<circle cx="80.8" cy="41.3" r=".65"/>
<circle cx="80.8" cy="37.7" r=".65"/>
<circle cx="80.8" cy="66.5" r=".65"/>
<circle cx="80.8" cy="70" r=".65"/>
<circle cx="80.8" cy="62.9" r=".65"/>
<circle cx="80.8" cy="116.7" r=".65"/>
<circle cx="80.8" cy="134.7" r=".65"/>
<circle cx="80.8" cy="138.3" r=".65"/>
<circle cx="80.8" cy="131.1" r=".65"/>
<circle cx="80.8" cy="141.9" r=".65"/>
<circle cx="80.8" cy="120.3" r=".65"/>
<circle cx="80.8" cy="123.9" r=".65"/>
<circle cx="80.8" cy="127.5" r=".65"/>
<circle cx="80.8" cy="145.5" r=".65"/>
<circle cx="80.8" cy="149.1" r=".65"/>
<circle cx="80.8" cy="167" r=".65"/>
<circle cx="80.8" cy="159.9" r=".65"/>
<circle cx="80.8" cy="163.4" r=".65"/>
<circle cx="80.8" cy="170.6" r=".65"/>
<circle cx="80.8" cy="152.7" r=".65"/>
<circle cx="80.8" cy="156.3" r=".65"/>
<circle cx="134.7" cy="106" r=".65"/>
<circle cx="134.7" cy="98.8" r=".65"/>
<circle cx="134.7" cy="102.4" r=".65"/>
<circle cx="134.7" cy="109.6" r=".65"/>
<circle cx="134.7" cy="116.7" r=".65"/>
<circle cx="134.7" cy="113.2" r=".65"/>
<circle cx="134.7" cy="91.6" r=".65"/>
<circle cx="134.7" cy="95.2" r=".65"/>
<circle cx="80.8" cy="80.8" r=".65"/>
<circle cx="80.8" cy="73.6" r=".65"/>
<circle cx="80.8" cy="77.2" r=".65"/>
<circle cx="80.8" cy="84.4" r=".65"/>
<circle cx="80.8" cy="88" r=".65"/>
<circle cx="80.8" cy="91.6" r=".65"/>
<circle cx="134.7" cy="80.8" r=".65"/>
<circle cx="134.7" cy="84.4" r=".65"/>
<circle cx="134.7" cy="88" r=".65"/>
<circle cx="134.7" cy="73.6" r=".65"/>
<circle cx="134.7" cy="70" r=".65"/>
<circle cx="134.7" cy="77.2" r=".65"/>
<circle cx="134.7" cy="62.9" r=".65"/>
<circle cx="134.7" cy="59.3" r=".65"/>
<circle cx="134.7" cy="66.5" r=".65"/>
</g>
<g font-size="3.9" fill="#840000">
<text x="128.7" y="182.3">Title:</text>
<text x="142.4" y="182.3">Amstrad</text>
<text x="162.6" y="182.3">ACL-386</text>
<text x="185" y="182.3">Floppy</text>
<text x="202.1" y="182.3">Converter</text>
</g>
<g font-size="3" fill="#840000">
<text x="128.7" y="164">www.youtube.com/@Brfff</text>
<text x="128.7" y="172.5">Sheet:</text>
<text x="128.7" y="168.6">Brett</text>
<text x="138.8" y="168.6">Hallen</text>
<text x="128.7" y="176.3">File:</text>
<text x="137.3" y="176.3">Amstrad_ACL386_Floppy.kicad_sch</text>
<text x="128.7" y="190.8">KiCad</text>
<text x="128.7" y="186.8">Size:</text>
<text x="138.1" y="186.8">A5</text>
<text x="139.6" y="190.8">E.D.A.</text>
<text x="150.4" y="190.8">9.0.4</text>
<text x="159.8" y="186.8">Date:</text>
<text x="169.7" y="186.8">11/SEPT/2025</text>
<text x="248.9" y="187.1">Rev:</text>
<text x="248.9" y="190.8">Id:</text>
<text x="254.7" y="190.8">1/1</text>
<text x="257.9" y="187.1">WIP</text>
</g>
<g font-size="2.6" fill="#840000">
<text x="49.5" y="16.8">1</text>
<text x="120.2" y="16.8">2</text>
<text x="190.9" y="16.8">3</text>
<text x="261.6" y="16.8">4</text>
<text x="14.6" y="50.7">A</text>
<text x="280.5" y="50.7">A</text>
<text x="14.5" y="121.5">B</text>
<text x="280.4" y="121.5">B</text>
<text x="14.5" y="192.2">C</text>
<text x="49.5" y="195">1</text>
<text x="120.2" y="195">2</text>
<text x="190.9" y="195">3</text>
<text x="261.6" y="195">4</text>
<text x="280.4" y="192.2">C</text>
</g>
<g font-size="2.5" fill="#008484">
<text x="251.6" y="23.5">J2</text>
<text x="60.9" y="30">3.5&quot;</text>
<text x="68.2" y="30">Floppy</text>
<text x="70.2" y="26.4">J3</text>
<text x="78.6" y="30">IDC</text>
<text x="242.9" y="27.1">Internal</text>
<text x="254.9" y="27.1">Floppy</text>
<text x="264.9" y="26.4">VCC</text>
<text x="142" y="47.9">J1</text>
<text x="125.2" y="51.5">External</text>
<text x="137.8" y="51.5">Floppy</text>
<text x="148.2" y="51.5">Centronics</text>
<text x="264.7" y="83.8">GND</text>
<text x="77.9" y="100">GND</text>
<text x="70.2" y="105.4">J4</text>
<text x="59.1" y="109">5.25&quot;</text>
<text x="68.1" y="109">Floppy</text>
<text x="78.5" y="109">Edge</text>
<text x="131.8" y="125.2">GND</text>
<text x="149.8" y="125.2">GND</text>
<text x="77.9" y="179">GND</text>
</g>
<g font-size="2.5" fill="#840000">
<text x="64.6" y="33.8">2</text>
<text x="77.1" y="33.8">1</text>
<text x="239.5" y="33.7">~{INDEX}</text>
<text x="251.4" y="32">2</text>
<text x="251.4" y="35.6">4</text>
<text x="263.9" y="32">1</text>
<text x="263.9" y="35.6">3</text>
<text x="64.6" y="37.4">4</text>
<text x="64.6" y="41">6</text>
<text x="77.1" y="37.4">3</text>
<text x="77.1" y="41">5</text>
<text x="231.1" y="40.9">DSKCHG/RG</text>
<text x="242" y="37.3">~{DR0}</text>
<text x="251.4" y="39.2">6</text>
<text x="263.9" y="39.2">5</text>
<text x="52.7" y="46.3">~{INDEX}</text>
<text x="64.6" y="44.5">8</text>
<text x="77.1" y="44.5">7</text>
<text x="250.5" y="46.3">10</text>
<text x="251.4" y="42.7">8</text>
<text x="263.9" y="42.7">7</text>
<text x="263.9" y="46.3">9</text>
<text x="55.3" y="53.4">~{DR1}</text>
<text x="63.7" y="48.1">10</text>
<text x="63.7" y="51.7">12</text>
<text x="76.3" y="51.7">11</text>
<text x="77.1" y="48.1">9</text>
<text x="240.4" y="48">~{MTR0}</text>
<text x="242.9" y="51.6">DIR</text>
<text x="250.5" y="49.9">12</text>
<text x="250.5" y="53.5">14</text>
<text x="263.1" y="49.9">11</text>
<text x="263.1" y="53.5">13</text>
<text x="55.3" y="57">~{DR0}</text>
<text x="63.7" y="55.3">14</text>
<text x="63.7" y="58.9">16</text>
<text x="76.3" y="55.3">13</text>
<text x="76.3" y="58.9">15</text>
<text x="136.4" y="55.3">1</text>
<text x="136.4" y="58.9">2</text>
<text x="148.1" y="55.3">19</text>
<text x="148.1" y="58.9">20</text>
<text x="239.1" y="58.8">~{WDATA}</text>
<text x="240.8" y="55.2">~{STEP}</text>
<text x="250.5" y="57.1">16</text>
<text x="263.1" y="57.1">15</text>
<text x="53.6" y="60.6">~{MTR1}</text>
<text x="56.1" y="64.2">DIR</text>
<text x="63.7" y="62.5">18</text>
<text x="76.3" y="62.5">17</text>
<text x="136.4" y="62.5">3</text>
<text x="148.1" y="62.5">21</text>
<text x="239" y="62.4">~{WGATE}</text>
<text x="250.5" y="60.7">18</text>
<text x="250.5" y="64.3">20</text>
<text x="263.1" y="60.7">17</text>
<text x="263.1" y="64.3">19</text>
<text x="52.3" y="71.4">~{WDATA}</text>
<text x="54.1" y="67.8">~{STEP}</text>
<text x="63.7" y="66.1">20</text>
<text x="63.7" y="69.7">22</text>
<text x="76.3" y="66.1">19</text>
<text x="76.3" y="69.7">21</text>
<text x="136.4" y="66.1">4</text>
<text x="136.4" y="69.7">5</text>
<text x="148.1" y="66.1">22</text>
<text x="148.1" y="69.7">23</text>
<text x="154.7" y="67.8">~{INDEX}</text>
<text x="237.2" y="69.6">~{WRTPRT}</text>
<text x="240.7" y="66">~{TRK0}</text>
<text x="250.5" y="67.9">22</text>
<text x="250.5" y="71.5">24</text>
<text x="263.1" y="67.9">21</text>
<text x="263.1" y="71.5">23</text>
<text x="52.2" y="75">~{WGATE}</text>
<text x="63.7" y="73.3">24</text>
<text x="63.7" y="76.9">26</text>
<text x="76.3" y="73.3">23</text>
<text x="76.3" y="76.9">25</text>
<text x="136.4" y="73.3">6</text>
<text x="136.4" y="76.9">7</text>
<text x="148.1" y="73.3">24</text>
<text x="148.1" y="76.9">25</text>
<text x="154.7" y="75">~{DR1}</text>
<text x="238.9" y="76.8">HDSEL</text>
<text x="239.3" y="73.2">~{RDATA}</text>
<text x="250.5" y="75.1">26</text>
<text x="263.1" y="75.1">25</text>
<text x="50.4" y="82.2">~{WRTPRT}</text>
<text x="53.9" y="78.6">~{TRK0}</text>
<text x="63.7" y="80.5">28</text>
<text x="76.3" y="80.5">27</text>
<text x="136.4" y="80.5">8</text>
<text x="148.1" y="80.5">26</text>
<text x="154.7" y="78.6">~{DR0}</text>
<text x="154.7" y="82.2">~{MTR1}</text>
<text x="52.1" y="89.4">HDSEL</text>
<text x="52.5" y="85.8">~{RDATA}</text>
<text x="63.7" y="84.1">30</text>
<text x="63.7" y="87.6">32</text>
<text x="76.3" y="84.1">29</text>
<text x="76.3" y="87.6">31</text>
<text x="135.5" y="87.6">10</text>
<text x="136.4" y="84.1">9</text>
<text x="148.1" y="84.1">27</text>
<text x="148.1" y="87.6">28</text>
<text x="154.7" y="85.8">DIR</text>
<text x="154.7" y="89.4">~{STEP}</text>
<text x="44.3" y="93">DSKCHG/RG</text>
<text x="63.7" y="91.2">34</text>
<text x="76.3" y="91.2">33</text>
<text x="135.5" y="91.2">11</text>
<text x="135.5" y="94.8">12</text>
<text x="148.1" y="91.2">29</text>
<text x="148.1" y="94.8">30</text>
<text x="154.7" y="93">~{WDATA}</text>
<text x="135.5" y="98.4">13</text>
<text x="148.1" y="98.4">31</text>
<text x="154.7" y="100.1">~{TRK0}</text>
<text x="154.7" y="96.5">~{WGATE}</text>
<text x="135.5" y="102">14</text>
<text x="135.5" y="105.6">15</text>
<text x="148.1" y="102">32</text>
<text x="148.1" y="105.6">33</text>
<text x="154.7" y="107.3">~{RDATA}</text>
<text x="154.7" y="103.7">~{WRTPRT}</text>
<text x="64.6" y="112.8">2</text>
<text x="77.1" y="112.8">1</text>
<text x="135.5" y="109.2">16</text>
<text x="135.5" y="112.8">17</text>
<text x="148.1" y="109.2">34</text>
<text x="148.1" y="112.8">35</text>
<text x="154.7" y="110.9">HDSEL</text>
<text x="64.6" y="116.4">4</text>
<text x="64.6" y="120">6</text>
<text x="77.1" y="116.4">3</text>
<text x="77.1" y="120">5</text>
<text x="135.5" y="116.4">18</text>
<text x="148.1" y="116.4">36</text>
<text x="154.7" y="114.5">DSKCHG/RG</text>
<text x="52.7" y="125.3">~{INDEX}</text>
<text x="64.6" y="123.6">8</text>
<text x="77.1" y="123.6">7</text>
<text x="63.7" y="127.2">10</text>
<text x="63.7" y="130.8">12</text>
<text x="76.3" y="130.8">11</text>
<text x="77.1" y="127.2">9</text>
<text x="55.3" y="136.1">~{DR0}</text>
<text x="55.3" y="132.5">~{DR1}</text>
<text x="63.7" y="134.3">14</text>
<text x="63.7" y="137.9">16</text>
<text x="76.3" y="134.3">13</text>
<text x="76.3" y="137.9">15</text>
<text x="53.6" y="139.6">~{MTR1}</text>
<text x="56.1" y="143.2">DIR</text>
<text x="63.7" y="141.5">18</text>
<text x="76.3" y="141.5">17</text>
<text x="54.1" y="146.8">~{STEP}</text>
<text x="63.7" y="145.1">20</text>
<text x="63.7" y="148.7">22</text>
<text x="76.3" y="145.1">19</text>
<text x="76.3" y="148.7">21</text>
<text x="52.2" y="154">~{WGATE}</text>
<text x="52.3" y="150.4">~{WDATA}</text>
<text x="63.7" y="152.3">24</text>
<text x="63.7" y="155.9">26</text>
<text x="76.3" y="152.3">23</text>
<text x="76.3" y="155.9">25</text>
<text x="50.4" y="161.2">~{WRTPRT}</text>
<text x="53.9" y="157.6">~{TRK0}</text>
<text x="63.7" y="159.5">28</text>
<text x="76.3" y="159.5">27</text>
<text x="52.5" y="164.8">~{RDATA}</text>
<text x="63.7" y="163.1">30</text>
<text x="63.7" y="166.7">32</text>
<text x="76.3" y="163.1">29</text>
<text x="76.3" y="166.7">31</text>
<text x="44.3" y="172">DSKCHG/RG</text>
<text x="52.1" y="168.4">HDSEL</text>
<text x="63.7" y="170.3">34</text>
<text x="76.3" y="170.3">33</text>
</g>
<g font-size="2.5" fill="#0000c2">
<text x="206.1" y="90.1">Signal</text>
<text x="206.1" y="93.1">DIR</text>
<text x="215.8" y="90.1">naming from</text>
<text x="219.9" y="93.1">(pin</text>
<text x="228.2" y="93.1">4)</text>
<text x="232.3" y="93.1">= direction</text>
<text x="232.3" y="90.1">DP8473 Datasheet</text>
<text x="206.1" y="96.1">DR0</text>
<text x="206.1" y="99.1">DR1</text>
<text x="219.9" y="96.1">(pin</text>
<text x="219.9" y="99.1">(pin</text>
<text x="228.2" y="96.1">6)</text>
<text x="228.2" y="99.1">5)</text>
<text x="232.3" y="96.1">= drive</text>
<text x="232.3" y="99.1">= drive</text>
<text x="243.4" y="96.1">select</text>
<text x="243.4" y="99.1">select</text>
<text x="253.1" y="96.1">0</text>
<text x="253.1" y="99.1">1</text>
<text x="206.1" y="102.2">DR2</text>
<text x="206.1" y="105.2">DR3</text>
<text x="219.9" y="102.2">(pin</text>
<text x="219.9" y="105.2">(pin</text>
<text x="226.8" y="102.2">45)</text>
<text x="226.8" y="105.2">43)</text>
<text x="232.3" y="102.2">= drive</text>
<text x="232.3" y="105.2">= drive</text>
<text x="243.4" y="102.2">select</text>
<text x="243.4" y="105.2">select</text>
<text x="253.1" y="102.2">2</text>
<text x="253.1" y="105.2">3</text>
<text x="206.1" y="108.2">DSKCHG/RG</text>
<text x="206.1" y="111.2">HDSEL</text>
<text x="219.9" y="111.2">(pin</text>
<text x="219.9" y="108.2">(pin</text>
<text x="226.8" y="108.2">35)</text>
<text x="228.2" y="111.2">9)</text>
<text x="232.3" y="111.2">= head select</text>
<text x="232.3" y="108.2">= drive</text>
<text x="243.4" y="108.2">door</text>
<text x="250.3" y="108.2">opened/read</text>
<text x="266.9" y="108.2">enable</text>
<text x="206.1" y="114.2">INDEX</text>
<text x="206.1" y="117.2">MTR0</text>
<text x="219.9" y="117.2">(pin</text>
<text x="219.9" y="114.2">(pin</text>
<text x="226.8" y="114.2">11)</text>
<text x="228.2" y="117.2">8)</text>
<text x="232.3" y="117.2">= motor</text>
<text x="232.3" y="114.2">= index</text>
<text x="243.4" y="117.2">enable</text>
<text x="253.1" y="117.2">0</text>
<text x="206.1" y="120.3">MTR1</text>
<text x="206.1" y="123.3">MTR2</text>
<text x="219.9" y="120.3">(pin</text>
<text x="219.9" y="123.3">(pin</text>
<text x="228.2" y="120.3">7)</text>
<text x="228.2" y="123.3">1)</text>
<text x="232.3" y="120.3">= motor</text>
<text x="232.3" y="123.3">= motor</text>
<text x="243.4" y="120.3">enable</text>
<text x="243.4" y="123.3">enable</text>
<text x="253.1" y="120.3">1</text>
<text x="253.1" y="123.3">2</text>
<text x="206.1" y="126.3">MTR3</text>
<text x="206.1" y="129.3">RDATA</text>
<text x="219.9" y="126.3">(pin</text>
<text x="219.9" y="129.3">(pin</text>
<text x="226.8" y="126.3">52)</text>
<text x="226.8" y="129.3">44)</text>
<text x="232.3" y="126.3">= motor</text>
<text x="232.3" y="129.3">= read</text>
<text x="242" y="129.3">data</text>
<text x="243.4" y="126.3">enable</text>
<text x="253.1" y="126.3">3</text>
<text x="206.1" y="132.3">STEP</text>
<text x="206.1" y="135.3">TRK0</text>
<text x="219.9" y="132.3">(pin</text>
<text x="219.9" y="135.3">(pin</text>
<text x="226.8" y="132.3">50)</text>
<text x="226.8" y="135.3">10)</text>
<text x="232.3" y="132.3">= head step</text>
<text x="232.3" y="135.3">= track</text>
<text x="243.4" y="135.3">0</text>
<text x="206.1" y="138.4">WDATA</text>
<text x="206.1" y="141.4">WGATE</text>
<text x="219.9" y="138.4">(pin</text>
<text x="219.9" y="141.4">(pin</text>
<text x="226.8" y="141.4">49)</text>
<text x="228.2" y="138.4">3)</text>
<text x="232.3" y="138.4">= write</text>
<text x="232.3" y="141.4">= write</text>
<text x="243.4" y="138.4">data</text>
<text x="243.4" y="141.4">enable</text>
<text x="206.1" y="144.4">WRTPRT</text>
<text x="219.9" y="144.4">(pin</text>
<text x="226.8" y="144.4">12)</text>
<text x="232.3" y="144.4">= write</text>
<text x="243.4" y="144.4">protect</text>
</g>
</svg>
